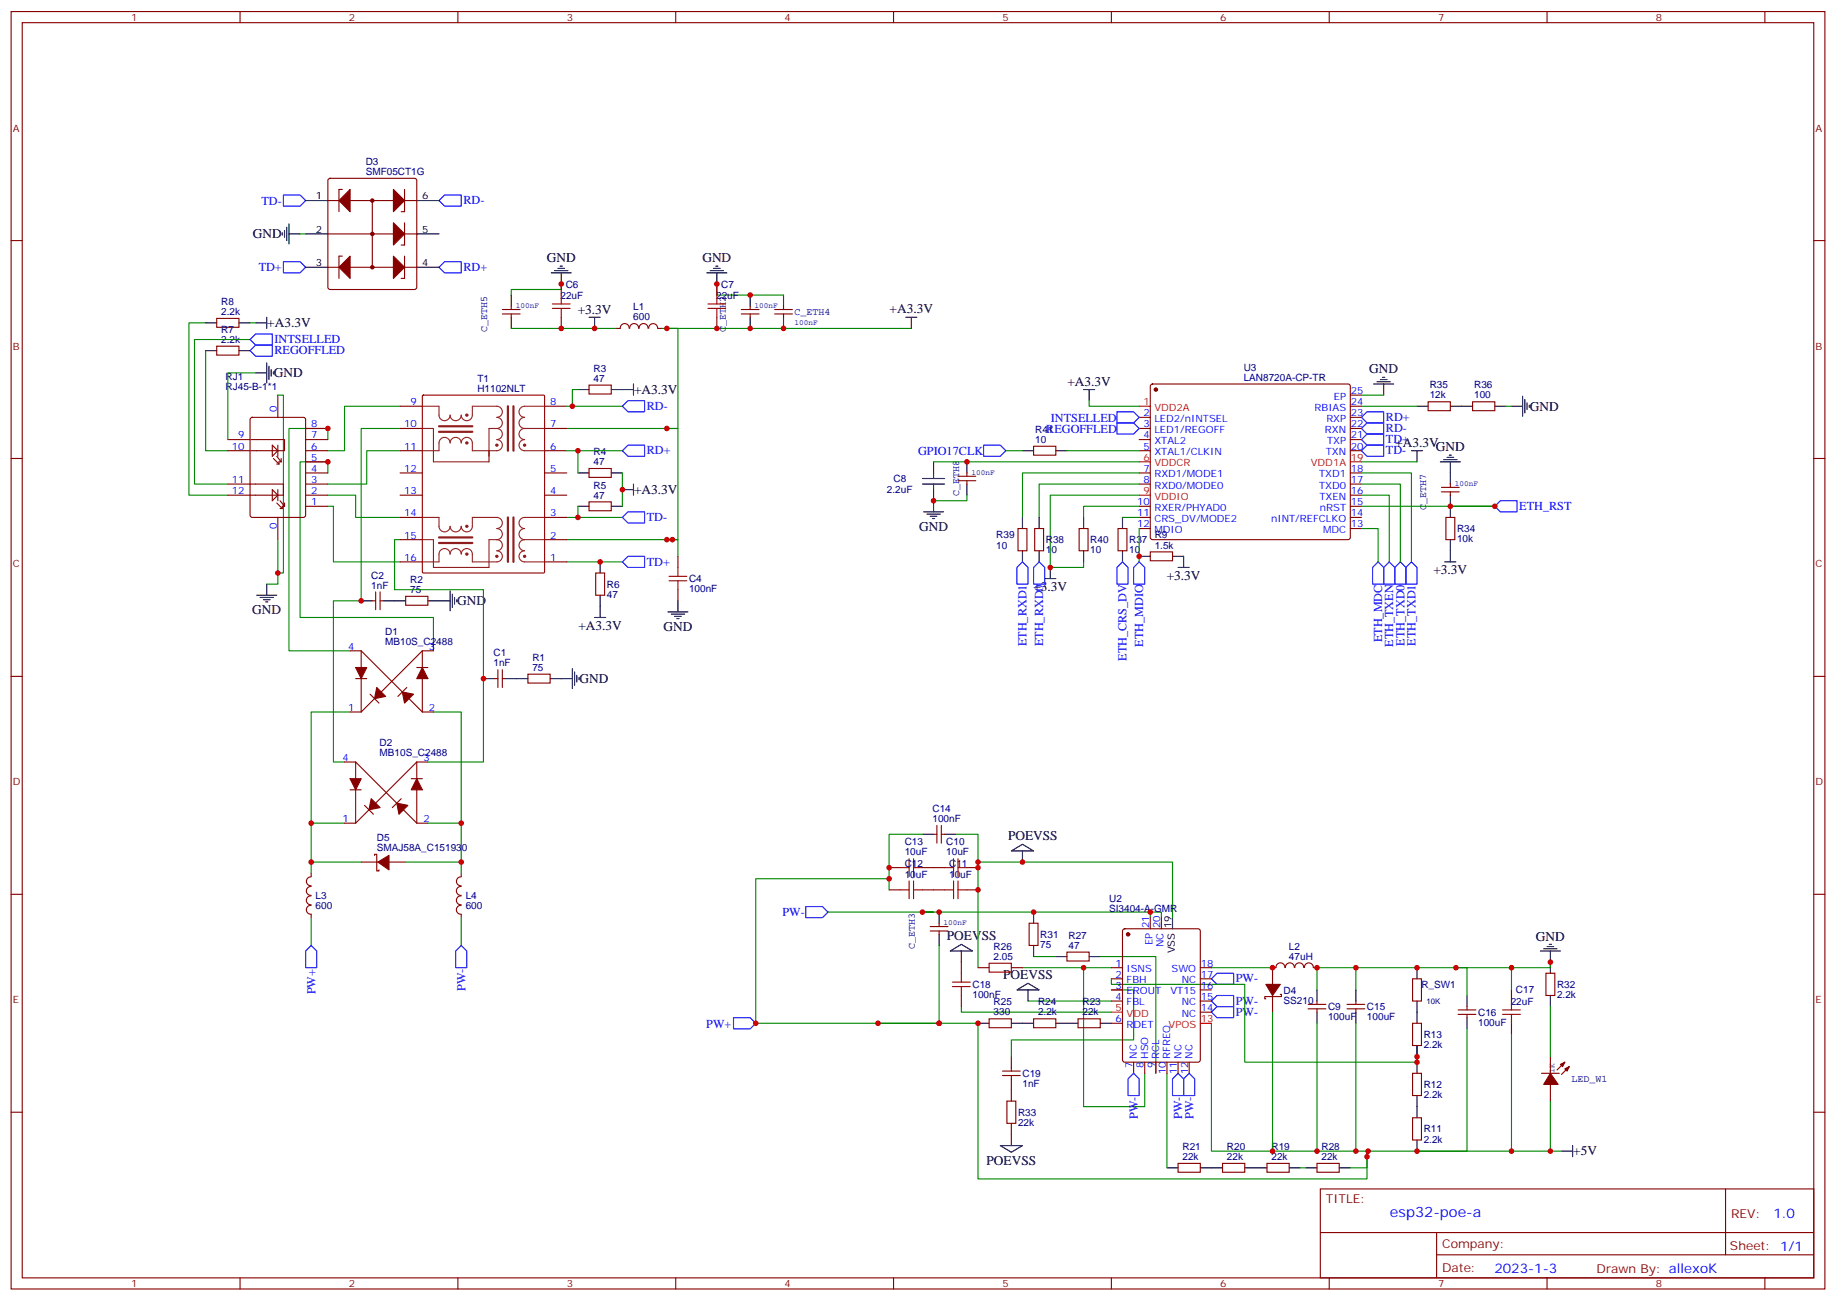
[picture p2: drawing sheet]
<svg xmlns="http://www.w3.org/2000/svg" width="583mm" height="413mm" viewBox="0 0 583 413" stroke-linecap="round" stroke-linejoin="round" font-family="sans-serif">
<g fill="none" stroke="#870000" stroke-width=".35">
<path d="M3.5 3.7h575.8v405.3h-575.8zM7.1 7.2h568.6v398.3h-568.6zM76.2 3.7v3.5M145.3 3.7v3.5M214.5 3.7v3.5M283.6 3.7v3.5M352.8 3.7v3.5M421.9 3.7v3.5M491.1 3.7v3.5M560.2 3.7v3.5M3.5 76.3h3.6M575.7 76.3h3.6"/>
<path d="M245.9 98.2h5.6M245.9 99.6h5.6M248.7 97.2v1M248.7 99.6v1.1M68.8 101h7v2.9h-7zM68.8 109.9h7v2.8h-7zM3.5 145.5h3.6M575.7 145.5h3.6M3.5 214.6h3.6M575.7 214.6h3.6M282.2 275.3h3.6M292.8 275.3h7.1"/>
<path d="M296.3 264.7h1.1M297.4 261.9v5.6M298.8 261.9v5.6M298.8 264.7h1.1M306.9 275.3h3.5M3.5 283.8h3.6M282.2 282.4h3.6M292.8 282.4h7.1M295.3 295.4h5.6M295.3 294h5.6M298.1 292.9v1.1M298.1 295.4v1.1"/>
<path d="M306.9 282.4h3.5M326.7 292.9h2.8v7.1h-2.8zM356.5 294.9l.5-.2h23.3l.6 .4 .1 41.2-.5 .7h-23.5l-.6-.4-.1-41.2zM365.1 291.2v3.5M368.7 291.2v3.5M575.7 283.8h3.6M305.2 305.3v3.5M305.2 315.9v3.5M310.4 307.1h3.6M321 307.1h3.6M338.7 302.1h7v2.8h-7zM352.8 307.1h3.5"/>
<path d="M352.8 310.6h3.5M352.8 314.1h3.5M352.8 317.6h3.5M381 307.1h3.5M381 310.6h3.5M381 314.1h3.5M381 317.6h3.5M403.9 307.1v5.2M403.9 315.9v5.3M406.4 315.5h.4v.7h-5.3v.7h.3M415.2 318.7h5.7M418 317.6v1.1"/>
<path d="M427.6 318.7h5.6M430.4 317.6v1.1M465.7 319.4v1.1M479.8 314.1v3.5M490.7 308.8h2.8v7.1h-2.8zM314 323.3h7v2.8h-7zM318.2 339.9h5.6M321 338.8v1.1M328.1 323.3h7v2.8h-7zM342.2 323.3h7v2.8h-7zM352.8 324.7h3.5M359.8 337v3.6"/>
<path d="M363.4 337v3.6M366.9 337v3.6M370.4 337v3.6M373.9 337v3.6M377.5 337v3.6M381 321.2h3.5M415.2 320.1h5.7M418 320.1v1.1M427.6 320.1h5.6M430.4 320.1v1.1M462.8 321.9h5.7M462.8 320.5h5.7"/>
<path d="M465.7 321.9v1M479.8 324.7v3.5M492.1 335.3v5.3M496.7 337l-2.5 2.5M498.1 338.5l-2.4 2.4M3.5 352.9h3.6M318.2 341.3h5.6M319.6 349.4h2.8v7h-2.8zM321 341.3v1M489.3 340.6h5.6M492.1 344.1v5.3M575.7 352.9h3.6"/>
<path d="M373.9 369.1h7.1v2.9h-7.1zM388.1 369.1h7v2.9h-7zM402.2 369.1h7v2.9h-7zM418 369.1h7.1v2.9h-7.1zM419.1 377.3h156.6v28.2h-156.6zM547.7 377.3v20.9M419.1 391.1h156.5M456 398.2h119.6M456 391.1v14.1M76.2 405.5v3.5M145.3 405.5v3.5M214.5 405.5v3.5"/>
<path d="M283.6 405.5v3.5M352.8 405.5v3.5M421.9 405.5v3.5M491.1 405.5v3.5M560.2 405.5v3.5"/>
</g>
<g fill="none" stroke="#000" stroke-width=".35">
<path d="M89.6 73.9v.7M90.3 73.2v2.1M91 72.1v4.2M91.7 74.2h3.5M91.7 71v6.4M248.7 93.6v3.6M65.3 102.4h3.5M65.3 111.3h3.5M75.8 102.4h3.6M75.8 111.3h3.6M81.1 118.3h3.6M84.7 115.1v6.4"/>
<path d="M85.4 116.2v4.2M86.1 117.3v2.1M86.8 118v.7M248.7 100.7v3.5M292.8 264.7h3.5M299.9 264.7h3.5M321 270l3.6-2.1 3.5 2.1zM324.6 270v3.5M298.1 289.4v3.5M298.1 296.5v3.5M328.1 289.4v3.5M372.2 291.2v3.5"/>
<path d="M491.8 299.6h.7M301.6 301.8l3.6-2.2 3.5 2.2zM305.2 301.8v3.5M322.8 314.1l3.5-2.1 3.5 2.1zM326.3 314.1v3.5M328.1 300v3.5M335.1 303.5h3.6M345.7 303.5h3.5M418 314.1v3.5M430.4 314.1v3.5M465.7 315.9v3.5M488.9 301.8h6.4"/>
<path d="M490 301.1h4.2M491.1 300.4h2.1M492.1 301.8v7M492.1 315.9v3.5M310.4 324.7h3.6M321 335.3v3.5M321 324.7h7.1M335.1 324.7h7.1M349.2 324.7h3.6M418 321.2v3.5M430.4 321.2v3.5M465.7 322.9v3.6"/>
<path d="M321 342.3v7.1M321 356.4v7.1M317.5 363.5h7.1l-3.6 2.1zM370.4 370.6h3.5M381 370.6h7.1M395.1 370.6h7.1M409.2 370.6h3.5M414.5 370.6h3.5M425.1 370.6h3.5"/>
</g>
<g fill="none" stroke="#008700" stroke-width=".35">
<path d="M95.2 74.2h1.8M65.3 102.4h-5.3v54.7h12.3M65.3 111.3v31.7h7M211.7 104.2h77.6M282.2 278.8h-42.3v45.9h58.2v-24.7M292.8 264.7h-10.6v17.7M303.4 264.7h7v8.8M296.3 289.4h-3.5h72.3v1.8M365.1 289.4h3.6v1.8M372.2 291.2v-17.7h-61.8v33.6M305.2 319.4v1.8h47.6M324.6 307.1h19.4"/>
<path d="M326.3 317.6h26.5M328.1 303.5h7M349.2 303.5h17.7v37.1M352.8 314.1h7v15.9h-38.8v5.3M352.8 310.6v1.7h42.3v24.7h54.7v-5.2M352.8 307.1h-8.8v44.1h19.4v-10.6M384.5 307.1h19.4M418 314.1v-7h12.4v7M430.4 307.1h35.3v8.8M462.1 307.1h17.7v7M492.1 305.3v1.8h-12.3M278.7 324.7h31.7v49.4h123.5v-8.8h-49.4v-40.6"/>
<path d="M465.7 326.5v38.8h-31.8v1.7M370.4 340.6v30M492.1 349.4v15.9h-42.3M434.3 365.3h-.4v5.3h-5.3"/>
</g>
<g fill="#870000" stroke="#870000" stroke-width=".35">
<path d="M495.3 337.7l1.4-.7-.7 1.5z"/>
<path d="M496.7 339.2l1.4-.7-.7 1.4z"/>
<path d="M492.1 340.6l2.5 3.5h-4.6z"/>
<path d="M401.8 312.3h4.6l-2.5 3.6z"/>
<circle cx="358.1" cy="296.5" r=".53"/>
</g>
<path d="M90 61.9h5.2l1.8 1.7-1.8 1.8h-5.2zM141.1 61.9h5.3v3.5h-5.3l-1.8-1.8zM90 83h5.2l1.8 1.8-1.8 1.8h-5.2zM141.1 83h5.3v3.6h-5.3l-1.8-1.8zM255.8 287.7h5.3l1.7 1.7-1.7 1.8h-5.3zM384.5 310.6l1.8-1.8h5.3v3.5h-5.3zM384.5 317.6l1.8-1.7h5.3v3.5h-5.3zM232.8 322.9h5.3l1.8 1.8-1.8 1.8h-5.3zM384.5 321.2l1.8-1.8h5.3v3.5h-5.3zM373.9 340.6l1.8 1.7v5.3h-3.5v-5.3zM377.5 340.6l1.7 1.7v5.3h-3.5v-5.3z" fill="none" stroke="#00f" stroke-width=".35"/>
<g fill="none" stroke="#a10000" stroke-width=".35">
<path d="M285.8 275.3h2.8M288.6 272.5v5.6M288.6 279.5v5.7M290 275.3h2.8M290 272.5v5.6M290 279.5v5.7M299.9 275.3h2.8M302.7 272.5v5.6M302.7 279.5v5.7M304.1 275.3h2.8M304.1 272.5v5.6M304.1 279.5v5.7"/>
<path d="M285.8 282.4h2.8M290 282.4h2.8M299.9 282.4h2.8M304.1 282.4h2.8M302.3 313.1h5.7M302.3 311.6h5.7M305.2 308.8v2.8M305.2 313.1v2.8M314 305.6h7v2.9h-7zM479.8 317.6v2.9M477 321.9h5.6M477 320.5h5.6"/>
<path d="M479.8 321.9v2.8"/>
</g>
<path d="M352.8 321.2h3.5M381 324.7h3.5" fill="none" stroke="#f00" stroke-width=".35"/>
<path d="M104.3 56.8l.5-.2h26.8l.5 .2 .2 .5v33.9l-.2 .5-.5 .2h-26.8l-.5-.3-.2-.4v-33.9z" fill="#fff" stroke="#870000" stroke-width=".35"/>
<g fill="none" stroke="#000" stroke-width=".35">
<path d="M97 63.6h7.1M97 74.2h7.1M132.3 63.6h7M132.3 74.2h7M97 84.8h7.1M132.3 84.8h7M162.3 93.6v3.6M175 86.6h6.3M176 85.9h4.3M177.1 85.2h2.1M177.8 84.5h.7M178.2 86.6v3.5"/>
<path d="M224.4 86.6h6.3M225.4 85.9h4.3M226.5 85.2h2.1M227.2 84.5h.7M227.5 86.6v3.5M238.1 93.6v3.6M81.1 102.4h3.6M84.7 100.7v3.5M162.3 100.7v3.5M187 100.7h3.5M188.7 100.7v3.5M238.1 100.7v3.5"/>
<path d="M287.5 100.7h3.5M289.3 100.7v3.5M438.9 119.7h.7M183.4 123.6h3.6M194 123.6h7.1M201.1 121.8v3.6M344 123.6h3.5M345.7 123.6v3.5M436 121.8h6.4M437.1 121.1h4.2M438.1 120.4h2.2M439.2 121.8v3.6"/>
<path d="M449.8 128.9h3.5M460.4 128.9h7M474.5 128.9h3.5M479.8 128.9h3.5M483.3 125.7v6.4M484 126.8v4.2M484.7 127.8v2.2M485.4 128.6v.7M183.4 150.1h3.6M194 150.1h3.6M197.6 155.4h3.5M201.1 153.6v3.5"/>
<path d="M292.8 153.6h7.1M292.8 151.8h7.1M296.3 150.1v1.7M296.3 153.6v1.8M296.3 158.9v3.5M306.9 146.5v3.6M306.9 153.6v3.5M324.6 143h3.5M335.1 143h3.6M448 143h3.6M449.8 143v3.5M457.2 146.5h6.3"/>
<path d="M458.3 145.8h4.2M459.3 145.1h2.1M460 144.4h.7M460.4 146.5v7.1M460.4 157.1v7.1M183.4 160.7h3.6M190.5 178.3v3.5M194 160.7h3.6M293.2 162.4h6.3M294.2 163.1h4.2M295.3 163.8h2.1M296 164.5h.7"/>
<path d="M324.6 164.2v3.5M324.6 174.8v3.5M329.8 164.2v3.5M329.8 174.8v3.5M344 164.2v3.5M344 174.8v3.5M356.3 164.2v3.5M356.3 174.8v3.5M361.6 176.5h3.5M372.2 176.5h3.5v3.6M458.6 178.3h3.5M460.4 171.2v7.1"/>
<path d="M81.5 188.9h6.3M82.5 189.6h4.3M83.6 190.3h2.1M84.3 191h.7M84.7 185.3v3.6M114.7 190.6h3.5M121.7 190.6h7.1M135.8 190.6h7.1M142.9 187.5v6.3M143.6 188.5v4.3M144.3 189.6v2.1M145 190.3v.7"/>
<path d="M188.7 195.9h3.6M190.5 188.9v7M212 194.2h6.4M213.1 194.9h4.2M214.1 195.6h2.2M214.8 196.3h.7M215.2 190.6v3.6M331.6 183.6h3.5M333.4 180.1v3.5M373.9 180.1h3.6M153.5 215.3h3.5M160.5 215.3h7.1"/>
<path d="M174.6 215.3h7.1M181.7 212.2v6.3M182.4 213.2v4.3M183.1 214.3v2.1M183.8 215v.7M449.8 307.1v3.5M449.8 317.6v7.1M449.8 331.8v3.5M449.8 337v3.6M449.8 347.6v7.1M449.8 361.7v3.6M495.7 365.3h3.5"/>
<path d="M499.2 363.5v3.5"/>
</g>
<g fill="none" stroke="#870000" stroke-width=".35">
<path d="M104.1 63.6h28.2M104.1 74.2h28.2M108.7 60.1h-1.1v7.1M118.2 63.6v21.2M128.4 60.1v7.1h-1M128.4 70.7v7.1h-1M104.1 84.8h28.2M108.7 81.3h-1.1v7M128.4 81.3v7h-1M159.5 99.6h5.6M159.5 98.2h5.6M162.3 97.2v1"/>
<path d="M162.3 99.6v1.1M178.2 90.1v3.5M227.5 90.1v3.5M235.3 99.6h5.6M235.3 98.2h5.6M238.1 97.2v1M238.1 99.6v1.1M178.2 100.7v3.5M199.7 104.2a1.41 1.41 0 0 0-1.4-1.5 1.41 1.41 0 0 0-1.4 1.5h-1.1M199.9 104.2a1.41 1.41 0 0 1 1.4-1.5 1.41 1.41 0 0 1 1.4 1.5M202.9 104.2a1.41 1.41 0 0 1 1.4-1.5 1.41 1.41 0 0 1 1.4 1.5M205.9 104.2a1.41 1.41 0 0 1 1.4-1.5 1.41 1.41 0 0 1 1.4 1.5"/>
<path d="M208.8 104.2h1.1M227.5 100.7v3.5M72.3 139.5h7.1M79.6 132.6l.5-.2h16.2l.7 .5v30.6l-.4 .6-16.5 .1-.7-.5v-30.6zM79.7 139.5h10.6v3.5h-10.6M88.2 125.4v7M97 136h7.1M97 139.5h7.1M127 136h7.1M127 128.9h7.1M172.9 136h7M172.9 128.9h7"/>
<path d="M187 122.2h7v2.8h-7zM361.6 136h3.5M361.6 139.5h3.5M361.6 132.4h3.5M365.4 122.1l.4-.3h62.1l.5 .3 .2 .5v47.9l-.2 .5-.5 .2h-62.1l-.5-.2-.2-.5v-47.9zM428.6 136h3.6M428.6 128.9h3.6M428.6 139.5h3.6M428.6 132.4h3.6M428.6 125.4h3.6M453.3 127.5h7.1v2.8h-7.1zM467.4 127.5h7.1v2.8h-7.1z"/>
<path d="M72.3 153.6h17.7v3.5h-17.7M72.3 143h7.1M86.4 141.3l1.8 1.7-1.8 1.8zM86.4 155.4l1.8 1.7-1.8 1.8zM86.8 145.5l1.7 1.7M87.8 144.8l1.5 1.7M87.8 147.2h.7M87.8 159.6l1.8 1.8M88.2 141.3v3.5M88.2 155.4v3.5M88.9 158.9l1.4 1.8M89.3 146.5h-.8v.7"/>
<path d="M89.3 145.5v1M90.3 159.6v1.1M97 157.1h7.1M97 143h7.1M97 150.1h7.1M97 153.6h7.1M97 146.5h7.1M127 157.1h7.1M127 143h7.1M127 150.1h7.1M172.9 157.1h7M172.9 143h7"/>
<path d="M172.9 150.1h7M187 159.2h7v2.9h-7zM187 148.7h7v2.8h-7zM296.3 146.5v3.6M296.3 155.4v3.5M304.1 152.5h5.6M304.1 151.1h5.6M306.9 150.1v1M306.9 152.5v1.1M328.1 141.6h7v2.8h-7zM361.6 143h3.5M361.6 150.1h3.5"/>
<path d="M361.6 153.6h3.5M428.6 157.1h3.6M428.6 143h3.6M428.6 150.1h3.6M428.6 153.6h3.6M457.6 156.1h5.6M457.6 154.7h5.6M460.4 153.6v1.1M460.4 156.1v1M88.2 164.2v7M88.9 161.4h.7M90.3 160.7h-.7v.7"/>
<path d="M97 160.7h7.1M127 171.2h7.1M127 178.3h7.1M127 164.2h7.1M172.9 171.2h7M172.9 178.3h7M172.9 164.2h7M215.2 176.5v3.6M323.1 167.7h2.9v7.1h-2.9zM328.4 167.7h2.9v7.1h-2.9zM342.5 167.7h2.9v7.1h-2.9zM354.9 167.7h2.8v7.1h-2.8z"/>
<path d="M361.6 164.2h3.5M361.6 160.7h3.5M361.6 167.7h3.5M365.1 175.1h7.1v2.8h-7.1zM428.6 164.2h3.6M428.6 160.7h3.6M428.6 167.7h3.6M459 164.2h2.8v7h-2.8zM118.2 190.6h1M119.2 187.8v5.7M120.6 187.8v5.7M120.6 190.6h1.1"/>
<path d="M128.8 189.2h7v2.9h-7zM189.1 181.8h2.8v7.1h-2.8zM215.2 187.1v3.5M111.1 206.5h3.6M112.9 215.3h3.5M114.7 206.5l19.4 19.4M114.7 206.5v19.4M129.1 218.2l-2.8 2.8M132.3 211.8h3.5M134.1 206.5h3.5M134.1 206.5v19.4M134.1 206.5l-19.4 19.4"/>
<path d="M157 215.3h1M158 212.5v5.7M159.5 212.5v5.7M159.5 215.3h1M167.6 213.9h7v2.8h-7zM111.1 225.9h3.6M117.5 220.3l2.8 2.8M134.1 225.9h3.5M109.4 241.8h3.5M111.1 250.6h3.6M112.9 241.8l19.4 19.4M112.9 241.8v19.4"/>
<path d="M115.7 255.6l2.8 2.8M127.4 253.4l-2.9 2.9M130.5 247.1h3.6M132.3 241.8h3.5M132.3 241.8v19.4M132.3 241.8l-19.4 19.4M98.8 278.2a1.41 1.41 0 0 0-1.5 1.5 1.41 1.41 0 0 0 1.5 1.4M98.8 277.1v1M109.4 261.2h3.5M114.7 273.5h5.2M118.9 271.4v-.3h.7v5.3h.7v-.4M123.5 273.5h5.3"/>
<path d="M132.3 261.2h3.5M146.4 278.2a1.41 1.41 0 0 0-1.5 1.5 1.41 1.41 0 0 0 1.5 1.4M146.4 277.1v1M98.8 284.3a1.41 1.41 0 0 0-1.6 1.4 1.41 1.41 0 0 0 1.6 1.4M98.8 281.3a1.41 1.41 0 0 0-1.6 1.4 1.41 1.41 0 0 0 1.6 1.4M98.8 287.3a1.41 1.41 0 0 0-1.6 1.4 1.41 1.41 0 0 0 1.6 1.4M98.8 290.1v1.1M146.4 284.3a1.41 1.41 0 0 0-1.5 1.4 1.41 1.41 0 0 0 1.5 1.4M146.4 281.3a1.41 1.41 0 0 0-1.5 1.4 1.41 1.41 0 0 0 1.5 1.4M146.4 287.3a1.41 1.41 0 0 0-1.5 1.4 1.41 1.41 0 0 0 1.5 1.4M146.4 290.1v1.1M403.9 307.1h1.1"/>
<path d="M405 307a1.41 1.41 0 0 1 1.4-1.5 1.41 1.41 0 0 1 1.4 1.5M408 307a1.41 1.41 0 0 1 1.4-1.5 1.41 1.41 0 0 1 1.4 1.5M411 307a1.41 1.41 0 0 1 1.4-1.5 1.41 1.41 0 0 1 1.4 1.5M414.1 307a1.41 1.41 0 0 1 1.4-1.5 1.41 1.41 0 0 1 1.4 1.5M417 307.1h1M448.4 310.6h2.8v7h-2.8zM448.4 324.7h2.8v7.1h-2.8zM448.4 354.7h2.8v7h-2.8zM448.4 340.6h2.8v7h-2.8z"/>
<circle cx="118.2" cy="74.2" r=".35"/>
<circle cx="118.2" cy="63.6" r=".35"/>
<circle cx="118.2" cy="84.8" r=".35"/>
</g>
<g fill="#870000" stroke="#870000" stroke-width=".35">
<path d="M107.6 63.6l3.5-3.5v7.1z"/>
<path d="M124.9 60.1l3.5 3.5-3.5 3.6z"/>
<path d="M124.9 81.3l3.5 3.5-3.5 3.5z"/>
<path d="M111.1 81.3v7l-3.5-3.5z"/>
<path d="M124.9 70.7l3.5 3.5-3.5 3.6z"/>
<path d="M125.9 254.8l3.6 .8-2.9 2.8z"/>
<path d="M117.8 253.4l2.8 2.9-3.5 .7z"/>
<path d="M132.3 247.1l1.8 3.5h-3.6z"/>
<path d="M111.1 247.1h3.6l-1.8 3.5z"/>
<path d="M127.7 219.6l3.5 .7-2.8 2.8z"/>
<path d="M119.6 218.2l2.8 2.8-3.5 .7z"/>
<path d="M134.1 211.8l1.7 3.5h-3.5z"/>
<path d="M112.9 211.8h3.5l-1.7 3.5z"/>
<path d="M119.9 273.5l3.6-2.1v4.6z"/>
<circle cx="118.2" cy="63.6" r=".53"/>
<circle cx="118.2" cy="74.2" r=".53"/>
<circle cx="118.2" cy="84.8" r=".53"/>
<circle cx="366.9" cy="123.6" r=".53"/>
</g>
<g fill="none" stroke="#008700" stroke-width=".35">
<path d="M178.2 90.1v1.8h-15.9v1.7M227.5 90.1v3.5h21.2M79.4 107.7h-17.7v45.9h10.6M79.4 102.4h1.7M81.1 118.3h-8.8v21.2M162.3 104.2h33.5M209.9 104.2h5.3v31.8h-3.5M88.2 125.4h1.8v56.4h-1.8v3.5h-3.5M104.1 139.5v-3.5h-12.4v70.5h19.4M127 136h-12.3v54.6h-8.9v51.2h3.6M127 128.9h-17.6v14.1h-5.3M179.9 136h35.3v35.2h-3.5h3.5v5.3"/>
<path d="M179.9 128.9h17.7M183.4 123.6h-1.7v5.3M345.7 127.1v1.8h15.9M432.2 125.4h7M432.2 128.9h17.6M478 128.9h1.8M104.1 150.1v-3.6h-8.9v49.4h42.4v10.6M104.1 157.1h8.8v7.1h14.1M127 143h-10.6v10.6h-12.3M179.9 143h3.5v7.1M183.4 143h14.2M197.6 150.1v10.6"/>
<path d="M296.3 146.5h65.3M306.9 157.1v1.8h-10.6M319.3 143h5.3M338.7 143h22.9M361.6 157.1h-28.2v23h10.6v-1.8M361.6 150.1h-37v14.1M361.6 153.6h-31.8v10.6M432.2 157.1h8.8v21.2M432.2 153.6h12.3v24.7M432.2 150.1h15.8v28.2M432.2 146.5h17.6M88.2 171.2v10.6"/>
<path d="M104.1 160.7h1.7v17.6h21.2M127 171.2h-1.8v15.9h28.3v54.7h-17.7M179.9 178.3h17.7M179.9 164.2h17.7M179.9 171.2h33.5M183.4 160.7v3.5M356.3 164.2h5.3M361.6 160.7h-17.6v3.5M361.6 167.7v10.6M432.2 167.7h5.2v10.6M432.2 160.7h42.3M111.1 225.9h-12.3v35.3h10.6"/>
<path d="M137.6 225.9h8.8v35.3h-10.6M98.8 261.2v15.9M98.8 273.5h15.9M128.8 273.5h17.6M146.4 261.2v15.9M98.8 291.2v8.8M146.4 291.2v8.8M262.8 289.4h30M492.1 319.4v15.9M403.9 321.2v44.1M418 324.7v40.6M430.4 324.7v40.6"/>
<path d="M449.8 335.3v1.7M479.8 328.2v37.1M412.7 370.6h1.8M492.1 365.3h3.6"/>
</g>
<path d="M175.3 97.9h5.7M175.3 96.4h5.7M178.2 93.6v2.8M178.2 97.9v2.8M224.7 97.9h5.7M224.7 96.4h5.7M227.5 93.6v2.8M227.5 97.9v2.8M212.4 184.3h5.6M212.4 182.9h5.6M215.2 180.1v2.8M215.2 184.3v2.8" fill="none" stroke="#a10000" stroke-width=".35"/>
<g fill="none" stroke="#00f" stroke-width=".35">
<path d="M81.1 109.5h5.3v3.5h-5.3l-1.7-1.7zM81.1 106h5.3v3.5h-5.3l-1.7-1.8zM197.6 128.9l1.7-1.8h5.3v3.6h-5.3zM354.5 134.2h5.3l1.8 1.8-1.8 1.7h-5.3zM354.5 130.7h5.3l1.8 1.7-1.8 1.8h-5.3zM432.2 139.5l1.7-1.8h5.3v3.6h-5.3zM432.2 136l1.7-1.8h5.3v3.5h-5.3zM432.2 132.4l1.7-1.7h5.3v3.5h-5.3zM197.6 143l1.7-1.7h5.3v3.5h-5.3zM312.2 141.3h5.3l1.8 1.7-1.8 1.8h-5.3zM432.2 143l1.7-1.7h5.3v3.5h-5.3zM197.6 164.2l1.7-1.8h5.3v3.5h-5.3z"/>
<path d="M197.6 178.3l1.7-1.8h5.3v3.6h-5.3zM329.8 178.3l1.8 1.8v5.2h-3.5v-5.2zM356.3 178.3l1.8 1.8v5.2h-3.6v-5.2zM361.6 178.3l1.8 1.8v5.2h-3.6v-5.2zM437.4 178.3l1.8 1.8v5.2h-3.5v-5.2zM441 178.3l1.7 1.8v5.2h-3.5v-5.2zM444.5 178.3l1.8 1.8v5.2h-3.6v-5.2zM448 178.3l1.8 1.8v5.2h-3.5v-5.2zM474.5 160.7l1.7-1.8h5.3v3.5h-5.3zM322.8 180.1l1.8-1.8 1.7 1.8v5.2h-3.5zM98.8 300l1.7 1.8v5.3h-3.5v-5.3zM146.4 300l1.8 1.8v5.3h-3.6v-5.3z"/>
<path d="M359.8 340.6l1.8 1.7v5.3h-3.5v-5.3z"/>
</g>
<g fill="none" stroke="#8c2424" stroke-width=".35">
<path d="M134.1 128.9h5.2v2.8a1.76 1.76 0 0 0 1.8 1.8 1.76 1.76 0 0 0 1.8-1.8 1.76 1.76 0 0 0 1.7 1.8 1.76 1.76 0 0 0 1.8-1.8 1.76 1.76 0 0 0 1.8 1.8 1.76 1.76 0 0 0 1.7-1.8v-2.8h7.8a1.76 1.76 0 0 1 1.8 1.8 1.76 1.76 0 0 1-1.8 1.7 1.76 1.76 0 0 1 1.8 1.8 1.76 1.76 0 0 1-1.8 1.8M134.1 136h3.5v10.5h17.6M157.7 136a1.76 1.76 0 0 1 1.8 1.7 1.76 1.76 0 0 1-1.8 1.8 1.76 1.76 0 0 1 1.8 1.8 1.76 1.76 0 0 1-1.8 1.7h-7.8v-2.5a1.76 1.76 0 0 0-1.7-1.7 1.76 1.76 0 0 0-1.8 1.7 1.76 1.76 0 0 0-1.8-1.7 1.76 1.76 0 0 0-1.7 1.7 1.76 1.76 0 0 0-1.8-1.7 1.76 1.76 0 0 0-1.8 1.7v2.5h-5.2M157.7 136h-2.5v8.8M166.5 136a1.76 1.76 0 0 0-1.8 1.7 1.76 1.76 0 0 0 1.8 1.8 1.76 1.76 0 0 0-1.8 1.8 1.76 1.76 0 0 0 1.8 1.7h6.4M166.5 136h6.4M172.9 128.9h-6.4a1.76 1.76 0 0 0-1.8 1.8 1.76 1.76 0 0 0 1.8 1.7 1.76 1.76 0 0 0-1.8 1.8 1.76 1.76 0 0 0 1.8 1.8M134.1 164.2h5.2v2.8a1.76 1.76 0 0 0 1.8 1.8 1.76 1.76 0 0 0 1.8-1.8 1.76 1.76 0 0 0 1.7 1.8 1.76 1.76 0 0 0 1.8-1.8 1.76 1.76 0 0 0 1.8 1.8 1.76 1.76 0 0 0 1.7-1.8v-2.8h7.8a1.76 1.76 0 0 1 1.8 1.7 1.76 1.76 0 0 1-1.8 1.8 1.76 1.76 0 0 1 1.8 1.8 1.76 1.76 0 0 1-1.8 1.7M134.1 171.2h3.5v8.9h17.6v-8.9h2.5M157.7 171.2a1.76 1.76 0 0 1 1.8 1.8 1.76 1.76 0 0 1-1.8 1.8 1.76 1.76 0 0 1 1.8 1.7 1.76 1.76 0 0 1-1.8 1.8h-7.8v-2.5a1.76 1.76 0 0 0-1.7-1.7 1.76 1.76 0 0 0-1.8 1.7 1.76 1.76 0 0 0-1.8-1.7 1.76 1.76 0 0 0-1.7 1.7 1.76 1.76 0 0 0-1.8-1.7 1.76 1.76 0 0 0-1.8 1.7v2.5h-5.2M166.5 171.2a1.76 1.76 0 0 0-1.8 1.8 1.76 1.76 0 0 0 1.8 1.8 1.76 1.76 0 0 0-1.8 1.7 1.76 1.76 0 0 0 1.8 1.8h6.4M166.5 171.2h6.4"/>
<path d="M172.9 164.2h-6.4a1.76 1.76 0 0 0-1.8 1.7 1.76 1.76 0 0 0 1.8 1.8 1.76 1.76 0 0 0-1.8 1.8 1.76 1.76 0 0 0 1.8 1.7"/>
</g>
<path d="M139.3 135.3h10.6M139.3 137h10.6M161.2 128.9v14.1M163 128.9v14.1M139.3 170.5h10.6M139.3 172.3h10.6M161.2 164.2v14.1M163 164.2v14.1" fill="none" stroke="#8c2424" stroke-width=".71"/>
<g fill="#8c2424" stroke="#8c2424" stroke-width=".35">
<circle cx="166.5" cy="176.5" r=".35"/>
<circle cx="157.7" cy="176.5" r=".35"/>
<circle cx="148.2" cy="175.8" r=".35"/>
<circle cx="148.2" cy="167" r=".35"/>
<circle cx="166.5" cy="141.3" r=".35"/>
<circle cx="157.7" cy="141.3" r=".35"/>
<circle cx="148.2" cy="140.5" r=".35"/>
<circle cx="148.2" cy="131.7" r=".35"/>
</g>
<path d="M134.1 125.6l.3-.2h38.1l.3 .2 .1 55.9-.2 .3h-38.3l-.3-.2zM155.2 143v3.5" fill="none" stroke="#900" stroke-width=".35"/>
<path d="M361.6 128.9h3.5M361.6 146.5h3.5M361.6 157.1h3.5M428.6 146.5h3.6" fill="none" stroke="#f00" stroke-width=".35"/>
<g fill="#c00">
<circle cx="213.4" cy="171.2" r=".88"/>
<circle cx="492.1" cy="305.3" r=".88"/>
<circle cx="479.8" cy="307.1" r=".88"/>
<circle cx="310.4" cy="275.3" r=".88"/>
<circle cx="282.2" cy="275.3" r=".88"/>
<circle cx="310.4" cy="273.5" r=".88"/>
<circle cx="324.6" cy="273.5" r=".88"/>
<circle cx="365.1" cy="289.4" r=".88"/>
<circle cx="298.1" cy="289.4" r=".88"/>
<circle cx="328.1" cy="289.4" r=".88"/>
<circle cx="462.1" cy="307.1" r=".88"/>
<circle cx="178.2" cy="104.2" r=".88"/>
<circle cx="178.2" cy="90.1" r=".88"/>
<circle cx="430.4" cy="307.1" r=".88"/>
<circle cx="282.2" cy="278.8" r=".88"/>
<circle cx="310.4" cy="282.4" r=".88"/>
<circle cx="344" cy="307.1" r=".88"/>
<circle cx="227.5" cy="104.2" r=".88"/>
<circle cx="190.5" cy="178.3" r=".88"/>
<circle cx="227.5" cy="90.1" r=".88"/>
<circle cx="188.7" cy="104.2" r=".88"/>
<circle cx="211.7" cy="136" r=".88"/>
<circle cx="211.7" cy="171.2" r=".88"/>
<circle cx="114.7" cy="190.6" r=".88"/>
<circle cx="153.5" cy="215.3" r=".88"/>
<circle cx="104.1" cy="146.5" r=".88"/>
<circle cx="104.1" cy="136" r=".88"/>
<circle cx="460.4" cy="160.7" r=".88"/>
<circle cx="183.4" cy="164.2" r=".88"/>
<circle cx="183.4" cy="143" r=".88"/>
<circle cx="181.7" cy="128.9" r=".88"/>
<circle cx="197.6" cy="155.4" r=".88"/>
<circle cx="238.1" cy="93.6" r=".88"/>
<circle cx="211.7" cy="104.2" r=".88"/>
<circle cx="296.3" cy="158.9" r=".88"/>
<circle cx="306.9" cy="146.5" r=".88"/>
<circle cx="333.4" cy="180.1" r=".88"/>
<circle cx="474.5" cy="160.7" r=".88"/>
<circle cx="248.7" cy="104.2" r=".88"/>
<circle cx="238.1" cy="104.2" r=".88"/>
<circle cx="361.6" cy="176.5" r=".88"/>
<circle cx="88.2" cy="181.8" r=".88"/>
<circle cx="403.9" cy="307.1" r=".88"/>
<circle cx="418" cy="307.1" r=".88"/>
<circle cx="418" cy="365.3" r=".88"/>
<circle cx="430.4" cy="365.3" r=".88"/>
<circle cx="403.9" cy="365.3" r=".88"/>
<circle cx="433.9" cy="367" r=".88"/>
<circle cx="434.3" cy="365.3" r=".88"/>
<circle cx="449.8" cy="365.3" r=".88"/>
<circle cx="449.8" cy="337" r=".88"/>
<circle cx="449.8" cy="335.3" r=".88"/>
<circle cx="449.8" cy="307.1" r=".88"/>
<circle cx="479.8" cy="365.3" r=".88"/>
<circle cx="492.1" cy="365.3" r=".88"/>
<circle cx="292.8" cy="289.4" r=".88"/>
<circle cx="298.1" cy="324.7" r=".88"/>
<circle cx="310.4" cy="324.7" r=".88"/>
<circle cx="278.7" cy="324.7" r=".88"/>
<circle cx="239.9" cy="324.7" r=".88"/>
<circle cx="98.8" cy="261.2" r=".88"/>
<circle cx="146.4" cy="261.2" r=".88"/>
<circle cx="146.4" cy="273.5" r=".88"/>
<circle cx="98.8" cy="273.5" r=".88"/>
</g>
<text font-size="4.6" fill="#00f" x="441.2" y="386.3">esp32-poe-a</text>
<g font-size="4.2">
<text x="80.3" y="75.6">GND</text>
<text x="173.6" y="83.2">GND</text>
<text x="223" y="83.2">GND</text>
<text x="183.4" y="99.5">+3.3V</text>
<text x="282.4" y="99.4">+A3.3V</text>
<text x="84.8" y="103.9">+A3.3V</text>
<text x="87" y="119.7">GND</text>
<text x="434.6" y="118.5">GND</text>
<text x="201.3" y="125">+A3.3V</text>
<text x="338.8" y="122.4">+A3.3V</text>
<text x="485.6" y="130.3">GND</text>
<text x="442.9" y="141.8">+A3.3V</text>
<text x="455.8" y="143.2">GND</text>
<text x="201.3" y="156.8">+A3.3V</text>
<text x="291.7" y="168.5">GND</text>
<text x="370.3" y="184">+3.3V</text>
<text x="455" y="182.3">+3.3V</text>
<text x="328" y="187.6">+3.3V</text>
<text x="80.1" y="194.9">GND</text>
<text x="145.2" y="192">GND</text>
<text x="183.6" y="200">+A3.3V</text>
<text x="210.6" y="200.2">GND</text>
<text x="184" y="216.7">GND</text>
<text x="320" y="266.7">POEVSS</text>
<text x="300.6" y="298.4">POEVSS</text>
<text x="487.5" y="298.5">GND</text>
<text x="318.4" y="310.8">POEVSS</text>
<text x="313.1" y="369.7">POEVSS</text>
<text x="499.4" y="366.6">+5V</text>
</g>
<g font-size="4.2" fill="#00f">
<text x="562.9" y="386.5">1.0</text>
<text x="474.4" y="403.9">2023-1-3</text>
</g>
<g font-size="3.9" fill="#00f">
<text x="83" y="65">TD-</text>
<text x="147.1" y="64.8">RD-</text>
<text x="82.1" y="86.1">TD+</text>
<text x="147.1" y="86">RD+</text>
<text x="87.1" y="112.5">REGOFFLED</text>
<text x="87.1" y="108.9">INTSELLED</text>
<text x="205.3" y="130.1">RD-</text>
<text x="332.1" y="137.2">REGOFFLED</text>
<text x="333.6" y="133.8">INTSELLED</text>
<text x="439.9" y="137.1">RD-</text>
<text x="439.9" y="133.6">RD+</text>
<text x="439.9" y="140.7">TD+</text>
<text x="205.3" y="144.2">RD+</text>
<text x="291.4" y="144.4">GPIO17CLK</text>
<text x="439.9" y="144.2">TD-</text>
<text x="482.2" y="161.8">ETH_RST</text>
<text x="205.3" y="165.4">TD-</text>
<text x="205.3" y="179.5">TD+</text>
<text x="438.7" y="203.8" transform="rotate(-90 438.7 203.8)">ETH_MDC</text>
<text x="325.8" y="205.1" transform="rotate(-90 325.8 205.1)">ETH_RXD1</text>
<text x="331.1" y="205.1" transform="rotate(-90 331.1 205.1)">ETH_RXD0</text>
<text x="357.6" y="209.7" transform="rotate(-90 357.6 209.7)">ETH_CRS_DV</text>
<text x="362.9" y="205.3" transform="rotate(-90 362.9 205.3)">ETH_MDIO</text>
<text x="442.3" y="205.3" transform="rotate(-90 442.3 205.3)">ETH_TXEN</text>
<text x="445.8" y="204.9" transform="rotate(-90 445.8 204.9)">ETH_TXD0</text>
<text x="449.3" y="204.9" transform="rotate(-90 449.3 204.9)">ETH_TXD1</text>
<text x="248.4" y="290.7">PW-</text>
<text x="392.3" y="311.7">PW-</text>
<text x="100.1" y="315.5" transform="rotate(-90 100.1 315.5)">PW+</text>
<text x="147.7" y="314.5" transform="rotate(-90 147.7 314.5)">PW-</text>
<text x="392.3" y="322.3">PW-</text>
<text x="392.3" y="318.8">PW-</text>
<text x="224.2" y="326.1">PW+</text>
<text x="361.2" y="355" transform="rotate(-90 361.2 355)">PW-</text>
<text x="375.3" y="355" transform="rotate(-90 375.3 355)">PW-</text>
<text x="378.8" y="355" transform="rotate(-90 378.8 355)">PW-</text>
</g>
<g font-size="3.9" fill="#800">
<text x="420.9" y="381.8">TITLE:</text>
<text x="549.5" y="386.5">REV:</text>
<text x="457.8" y="396">Company:</text>
<text x="549.1" y="396.7">Sheet: 1/1</text>
<text x="457.8" y="403.7">Date:</text>
<text x="506.8" y="403.8">Drawn By: allexoK</text>
</g>
<g font-size="3.2" fill="#800">
<text x="41.6" y="6.7">1</text>
<text x="110.8" y="6.7">2</text>
<text x="179.9" y="6.7">3</text>
<text x="249.1" y="6.7">4</text>
<text x="318.2" y="6.7">5</text>
<text x="387.3" y="6.7">6</text>
<text x="456.5" y="6.7">7</text>
<text x="525.6" y="6.7">8</text>
<text x="4.1" y="41.8">A</text>
<text x="576.3" y="41.8">A</text>
<text x="4.1" y="110.9">B</text>
<text x="576.3" y="110.9">B</text>
<text x="4.1" y="180.1">C</text>
<text x="576.3" y="180.1">C</text>
<text x="4.1" y="249.2">D</text>
<text x="576.3" y="249.2">D</text>
<text x="4.1" y="318.3">E</text>
<text x="576.3" y="318.3">E</text>
<text x="41.6" y="408.5">1</text>
<text x="110.8" y="408.5">2</text>
<text x="179.9" y="408.5">3</text>
<text x="249.1" y="408.5">4</text>
<text x="318.2" y="408.5">5</text>
<text x="387.3" y="408.5">6</text>
<text x="456.5" y="408.5">7</text>
<text x="525.6" y="408.5">8</text>
</g>
<g font-size="3.2" fill="#000080">
<text x="116.1" y="52.4">D3</text>
<text x="116.1" y="55.5">SMF05CT1G</text>
<text x="177.9" y="94.8">22uF</text>
<text x="179.6" y="91.2">C6</text>
<text x="227.3" y="94.8">22uF</text>
<text x="229" y="91.2">C7</text>
<text x="70.2" y="100">2.2k</text>
<text x="70.2" y="96.8">R8</text>
<text x="201" y="101.6">600</text>
<text x="201" y="98.4">L1</text>
<text x="252.2" y="100">C_ETH4</text>
<text x="70.2" y="105.6">R7</text>
<text x="154.6" y="105.3" transform="rotate(-90 154.6 105.3)">C_ETH5</text>
<text x="230.4" y="105.3" transform="rotate(-90 230.4 105.3)">C_ETH2</text>
<text x="70.2" y="108.8">2.2k</text>
<text x="188.4" y="118">R3</text>
<text x="394.8" y="117.6">U3</text>
<text x="71.6" y="123.6">RJ45-B-1*1</text>
<text x="71.6" y="120.4">RJ1</text>
<text x="151.5" y="124.3">H1102NLT</text>
<text x="151.5" y="121.1">T1</text>
<text x="188.4" y="121.1">47</text>
<text x="394.8" y="120.8">LAN8720A-CP-TR</text>
<text x="453.8" y="123.2">R35</text>
<text x="467.9" y="123.3">R36</text>
<text x="453.8" y="126.4">12k</text>
<text x="467.9" y="126.4">100</text>
<text x="328.6" y="137.4">R41</text>
<text x="328.6" y="140.5">10</text>
<text x="188.4" y="147.6">47</text>
<text x="188.4" y="144.4">R4</text>
<text x="188.4" y="155">R5</text>
<text x="283.6" y="153">C8</text>
<text x="188.4" y="158.2">47</text>
<text x="281.5" y="156.5">2.2uF</text>
<text x="304.5" y="157.4" transform="rotate(-90 304.5 157.4)">C_ETH8</text>
<text x="452.7" y="161.7" transform="rotate(-90 452.7 161.7)">C_ETH7</text>
<text x="316.2" y="170.6">R39</text>
<text x="332" y="172.4">R38</text>
<text x="346.1" y="172.4">R40</text>
<text x="358.4" y="172.4">R37</text>
<text x="366.5" y="170.8">R9</text>
<text x="462.5" y="172">10k</text>
<text x="462.5" y="168.9">R34</text>
<text x="316.2" y="174.1">10</text>
<text x="332" y="175.6">10</text>
<text x="346.1" y="175.6">10</text>
<text x="358.4" y="175.6">10</text>
<text x="366.5" y="174.1">1.5k</text>
<text x="117.8" y="183.6">C2</text>
<text x="130.2" y="185">R2</text>
<text x="218.7" y="184.7">C4</text>
<text x="117.8" y="186.8">1nF</text>
<text x="130.2" y="188.2">75</text>
<text x="192.6" y="189.7">47</text>
<text x="192.6" y="186.5">R6</text>
<text x="218.7" y="187.9">100nF</text>
<text x="122.3" y="201.5">D1</text>
<text x="122.3" y="204.8">MB10S_C2488</text>
<text x="156.6" y="208.3">C1</text>
<text x="169" y="209.7">R1</text>
<text x="156.6" y="211.5">1nF</text>
<text x="169" y="212.9">75</text>
<text x="120.5" y="236.8">D2</text>
<text x="120.5" y="240">MB10S_C2488</text>
<text x="296" y="257.6">C14</text>
<text x="296" y="260.8">100nF</text>
<text x="119.6" y="266.8">D5</text>
<text x="287.2" y="268.2">C13</text>
<text x="300.4" y="268.2">C10</text>
<text x="119.6" y="270">SMAJ58A_C151930</text>
<text x="287.2" y="271.4">10uF</text>
<text x="287.2" y="275.3">C12</text>
<text x="300.4" y="271.4">10uF</text>
<text x="301.3" y="275.3">C11</text>
<text x="287.2" y="278.5">10uF</text>
<text x="301.3" y="278.5">10uF</text>
<text x="100.2" y="285.3">L3</text>
<text x="147.8" y="285.3">L4</text>
<text x="352.1" y="286.1">U2</text>
<text x="100.2" y="288.6">600</text>
<text x="147.8" y="288.6">600</text>
<text x="352.1" y="289.3">SI3404-A-GMR</text>
<text x="330.2" y="297.6">R31</text>
<text x="339.2" y="297.8">R27</text>
<text x="290.4" y="301.1" transform="rotate(-90 290.4 301.1)">C_ETH3</text>
<text x="315.4" y="304.6">2.05</text>
<text x="315.4" y="301.4">R26</text>
<text x="330.2" y="300.8">75</text>
<text x="339.2" y="301.1">47</text>
<text x="409.2" y="304.5">47uH</text>
<text x="409.2" y="301.3">L2</text>
<text x="308.7" y="316.7">100nF</text>
<text x="308.7" y="313.5">C18</text>
<text x="407.5" y="315.3">D4</text>
<text x="451.2" y="313.5">R_SW1</text>
<text x="481.2" y="315.2">C17</text>
<text x="494.2" y="316.7">2.2k</text>
<text x="494.2" y="313.5">R32</text>
<text x="315.4" y="322.2">330</text>
<text x="315.4" y="319">R25</text>
<text x="329.5" y="322.2">2.2k</text>
<text x="329.5" y="319">R24</text>
<text x="343.6" y="322.2">22k</text>
<text x="343.6" y="319">R23</text>
<text x="407.5" y="318.5">SS210</text>
<text x="421.6" y="323.8">100uF</text>
<text x="421.6" y="320.5">C9</text>
<text x="433.9" y="323.8">100uF</text>
<text x="433.9" y="320.5">C15</text>
<text x="469.2" y="322.3">C16</text>
<text x="479.6" y="318.8">22uF</text>
<text x="451.9" y="329.4">R13</text>
<text x="469.2" y="325.5">100uF</text>
<text x="451.9" y="332.6">2.2k</text>
<text x="324.6" y="341.7">C19</text>
<text x="324.6" y="344.9">1nF</text>
<text x="451.9" y="345.2">R12</text>
<text x="498.8" y="343.4">LED_W1</text>
<text x="451.9" y="348.5">2.2k</text>
<text x="323.1" y="357.2">22k</text>
<text x="323.1" y="354.1">R33</text>
<text x="451.9" y="359.3">R11</text>
<text x="375.4" y="364.8">R21</text>
<text x="389.5" y="364.8">R20</text>
<text x="403.6" y="364.8">R19</text>
<text x="419.5" y="364.8">R28</text>
<text x="451.9" y="362.6">2.2k</text>
<text x="375.4" y="368.1">22k</text>
<text x="389.5" y="368.1">22k</text>
<text x="403.6" y="368.1">22k</text>
<text x="419.5" y="368.1">22k</text>
</g>
<g font-size="3.2">
<text x="100.3" y="63.3">1</text>
<text x="134.1" y="63.3">6</text>
<text x="100.3" y="73.9">2</text>
<text x="134.1" y="73.9">5</text>
<text x="100.3" y="84.5">3</text>
<text x="134.1" y="84.5">4</text>
<text x="371.8" y="294.5" transform="rotate(-90 371.8 294.5)">19</text>
<text x="372.9" y="302.5" transform="rotate(-90 372.9 302.5)">VSS</text>
</g>
<g font-size="3.2" fill="#00f">
<text x="428.8" y="125">25</text>
<text x="87.8" y="130.7" transform="rotate(-90 87.8 130.7)">0</text>
<text x="130.3" y="128.6">9</text>
<text x="174.6" y="128.6">8</text>
<text x="417.3" y="130.3">RBIAS</text>
<text x="423.4" y="126.8">EP</text>
<text x="428.8" y="128.6">24</text>
<text x="98.8" y="135.6">8</text>
<text x="128.3" y="135.6">10</text>
<text x="174.6" y="135.6">7</text>
<text x="362.9" y="132.1">2</text>
<text x="362.9" y="135.6">3</text>
<text x="366.4" y="133.8">LED2/nINTSEL</text>
<text x="366.4" y="137.4">LED1/REGOFF</text>
<text x="420.6" y="137.4">RXN</text>
<text x="421" y="133.8">RXP</text>
<text x="428.8" y="135.6">22</text>
<text x="428.8" y="132.1">23</text>
<text x="73.6" y="142.7">10</text>
<text x="75.6" y="139.1">9</text>
<text x="98.8" y="142.7">6</text>
<text x="98.8" y="139.1">7</text>
<text x="128.3" y="142.7">11</text>
<text x="174.6" y="142.7">6</text>
<text x="362.9" y="139.1">4</text>
<text x="362.9" y="142.7">5</text>
<text x="366.4" y="140.9">XTAL2</text>
<text x="421.3" y="140.9">TXP</text>
<text x="428.8" y="142.7">20</text>
<text x="428.8" y="139.1">21</text>
<text x="98.8" y="149.7">4</text>
<text x="98.8" y="146.2">5</text>
<text x="128.3" y="149.7">12</text>
<text x="174.6" y="149.7">5</text>
<text x="362.9" y="149.7">7</text>
<text x="366.4" y="144.4">XTAL1/CLKIN</text>
<text x="420.8" y="144.4">TXN</text>
<text x="428.8" y="149.7">18</text>
<text x="73.6" y="153.2">11</text>
<text x="98.8" y="153.2">3</text>
<text x="362.9" y="153.2">8</text>
<text x="366.4" y="151.5">RXD1/MODE1</text>
<text x="366.4" y="155">RXD0/MODE0</text>
<text x="418.7" y="155">TXD0</text>
<text x="418.7" y="151.5">TXD1</text>
<text x="428.8" y="153.2">17</text>
<text x="73.6" y="156.8">12</text>
<text x="98.8" y="160.3">1</text>
<text x="98.8" y="156.8">2</text>
<text x="128.3" y="156.8">13</text>
<text x="174.6" y="156.8">4</text>
<text x="360.9" y="160.3">10</text>
<text x="418.8" y="158.5">TXEN</text>
<text x="428.8" y="160.3">15</text>
<text x="428.8" y="156.8">16</text>
<text x="87.8" y="168" transform="rotate(-90 87.8 168)">0</text>
<text x="128.3" y="163.8">14</text>
<text x="174.6" y="163.8">3</text>
<text x="360.9" y="163.8">11</text>
<text x="360.9" y="167.4">12</text>
<text x="366.4" y="162.1">RXER/PHYAD0</text>
<text x="366.4" y="165.6">CRS_DV/MODE2</text>
<text x="403.5" y="165.6">nINT/REFCLKO</text>
<text x="419" y="162.1">nRST</text>
<text x="428.8" y="167.4">13</text>
<text x="428.8" y="163.8">14</text>
<text x="128.3" y="170.9">15</text>
<text x="174.6" y="170.9">2</text>
<text x="366.4" y="169.1">MDIO</text>
<text x="420" y="169.1">MDC</text>
<text x="128.3" y="177.9">16</text>
<text x="174.6" y="177.9">1</text>
<text x="110.5" y="206.2">4</text>
<text x="136.2" y="206.2">3</text>
<text x="110.5" y="225.6">1</text>
<text x="136.2" y="225.6">2</text>
<text x="108.8" y="241.4">4</text>
<text x="134.4" y="241.4">3</text>
<text x="108.8" y="260.8">1</text>
<text x="134.4" y="260.8">2</text>
<text x="364.8" y="294.5" transform="rotate(-90 364.8 294.5)">21</text>
<text x="365.8" y="299.9" transform="rotate(-90 365.8 299.9)">EP</text>
<text x="368.3" y="294.5" transform="rotate(-90 368.3 294.5)">20</text>
<text x="369.4" y="300.6" transform="rotate(-90 369.4 300.6)">NC</text>
<text x="354.1" y="306.7">1</text>
<text x="354.1" y="310.2">2</text>
<text x="357.6" y="308.5">ISNS</text>
<text x="357.6" y="312">FBH</text>
<text x="371.9" y="308.5">SWO</text>
<text x="375.1" y="312">NC</text>
<text x="381.2" y="310.2">17</text>
<text x="381.2" y="306.7">18</text>
<text x="354.1" y="313.8">3</text>
<text x="354.1" y="317.3">4</text>
<text x="357.6" y="315.5">EROUT</text>
<text x="371.5" y="315.5">VT15</text>
<text x="381.2" y="317.3">15</text>
<text x="381.2" y="313.8">16</text>
<text x="357.6" y="319.1">FBL</text>
<text x="375.1" y="322.6">NC</text>
<text x="375.1" y="319.1">NC</text>
<text x="381.2" y="320.8">14</text>
<text x="354.1" y="324.3">6</text>
<text x="357.6" y="326.1">RDET</text>
<text x="360.9" y="336" transform="rotate(-90 360.9 336)">NC</text>
<text x="364.4" y="336" transform="rotate(-90 364.4 336)">HSO</text>
<text x="367.9" y="336" transform="rotate(-90 367.9 336)">RCL</text>
<text x="371.5" y="336" transform="rotate(-90 371.5 336)">RFREQ</text>
<text x="375" y="336" transform="rotate(-90 375 336)">NC</text>
<text x="378.5" y="336" transform="rotate(-90 378.5 336)">NC</text>
<text x="359.5" y="338.9" transform="rotate(-90 359.5 338.9)">7</text>
<text x="363" y="338.9" transform="rotate(-90 363 338.9)">8</text>
<text x="366.5" y="338.9" transform="rotate(-90 366.5 338.9)">9</text>
<text x="370.1" y="340.9" transform="rotate(-90 370.1 340.9)">10</text>
<text x="373.6" y="340.9" transform="rotate(-90 373.6 340.9)">11</text>
<text x="377.1" y="340.9" transform="rotate(-90 377.1 340.9)">12</text>
</g>
<g font-size="3.2" fill="#f00">
<text x="362.9" y="128.6">1</text>
<text x="366.4" y="130.3">VDD2A</text>
<text x="362.9" y="146.2">6</text>
<text x="366.4" y="148">VDDCR</text>
<text x="416.1" y="148">VDD1A</text>
<text x="428.8" y="146.2">19</text>
<text x="362.9" y="156.8">9</text>
<text x="366.4" y="158.5">VDDIO</text>
<text x="354.1" y="320.8">5</text>
<text x="357.6" y="322.6">VDD</text>
<text x="370.9" y="326.1">VPOS</text>
<text x="381.2" y="324.3">13</text>
</g>
<g font-size="2.5" fill="#000080">
<text x="163.7" y="97.8">100nF</text>
<text x="239.5" y="97.8">100nF</text>
<text x="252.2" y="103.2">100nF</text>
<text x="308.3" y="150.8">100nF</text>
<text x="461.8" y="154.3">100nF</text>
<text x="299.5" y="293.6">100nF</text>
<text x="452.8" y="318.5">10K</text>
<text x="493.4" y="340.4" transform="rotate(-90 493.4 340.4)">1K</text>
</g>
</svg>
